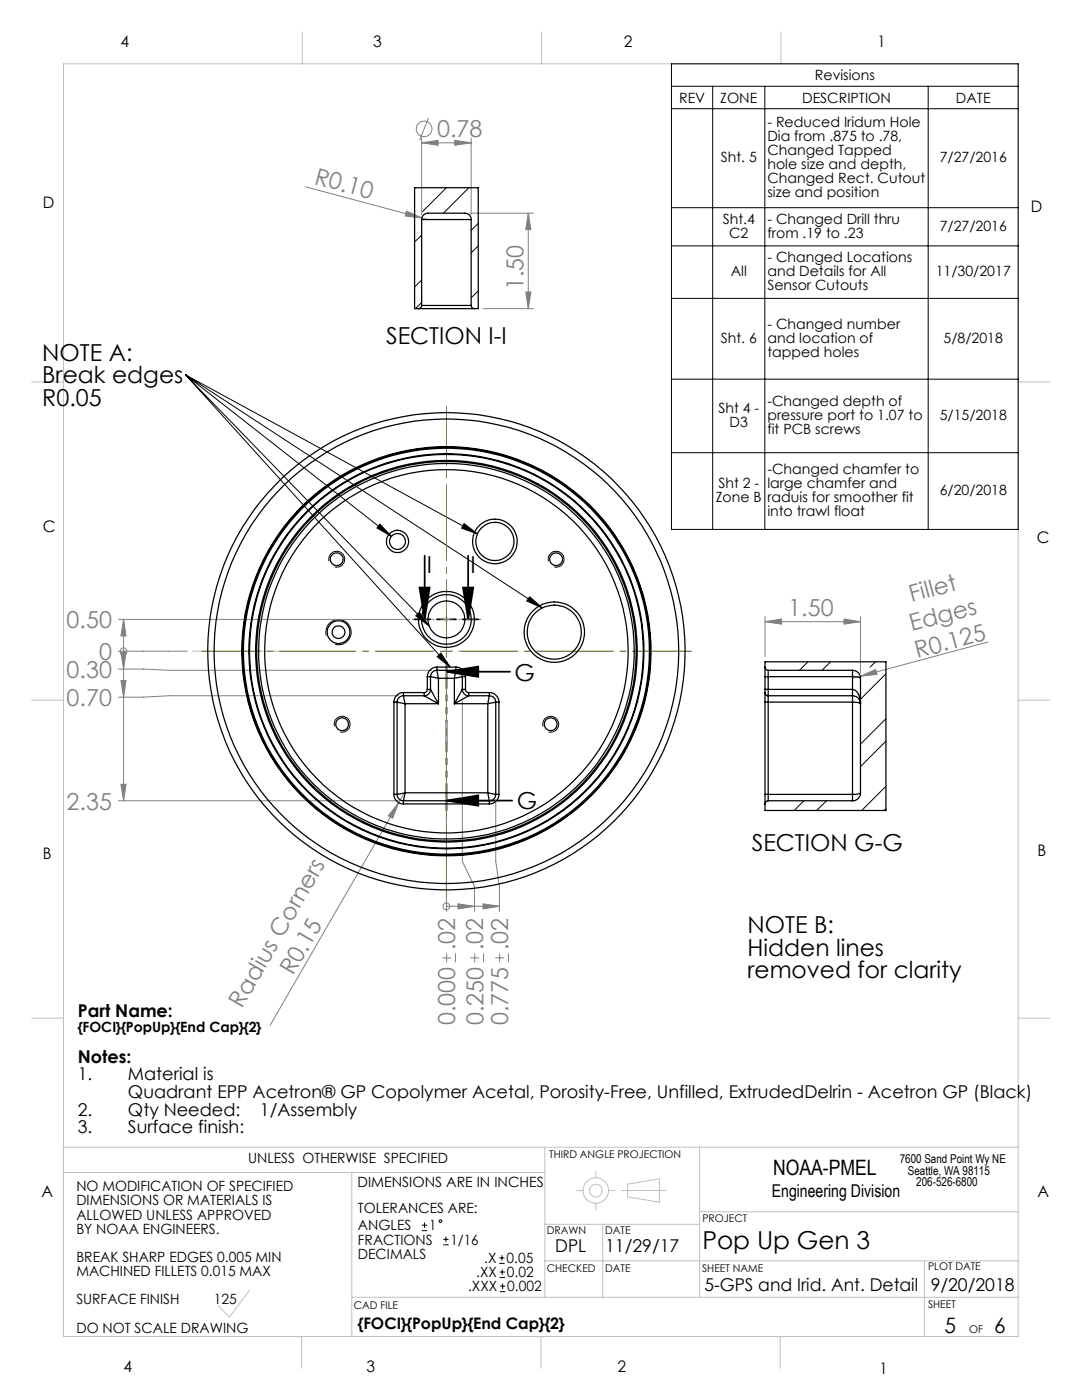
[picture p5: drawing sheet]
<svg xmlns="http://www.w3.org/2000/svg" width="216mm" height="279mm" viewBox="0 0 216 279" stroke-linecap="round" stroke-linejoin="round" font-family="sans-serif">
<g fill="none" stroke="#c0c0c0" stroke-width=".2">
<path d="M12.7 12.7h190.5v254h-190.5zM60.3 6.3v6.4M108.1 6.3v6.4M155.8 6.3v6.4M6.3 76.2h6.4M203.2 76.2h6.3M6.3 139.7h6.4M38.3 130h18.7M88.6 123.6h1M88.7 123.3l.7 .7M89.1 123.1v1M89.1 132.1v27.5"/>
<path d="M89.4 123.3l-.7 .7M203.2 139.7h6.3M6.3 203.2h6.4M203.2 203.2h6.3M12.7 229h190.5M12.7 234h96M70.2 234v32.7M108.7 229v29.9M115.1 237.6h1.2M118.9 233.8v1.3M121.4 237.6h1.3M124 237.6h8.9"/>
<path d="M125.2 236.3l6.4-1v4.6l-6.4-1zM139.6 229v29.9M49.8 257.5l-4 5.4-2.2-2.3M70.2 258.9h133M108.7 251.6h94.5M108.7 244.3h30.9M118.9 240.1v1.3M120.3 244.3v14.6M139.6 241.8h63.6M184.5 251.6v15.1M60.2 266.7v6.4M108 266.7v6.4"/>
<path d="M155.7 266.7v6.4"/>
<circle cx="118.9" cy="237.6" r="2.53"/>
<circle cx="118.9" cy="237.6" r="1.27"/>
</g>
<g fill="none" stroke="#808080" stroke-width=".2">
<path d="M61 37.3l23.2 6.2M84.1 28.5l3.3-.5v1zM84.1 27.5v15.3M84.1 28.5h9.9M85.5 23.5l-1.8 4.4M90.7 28l3.3 .5-3.3 .5zM94 27.5v15.3M81.1 42.1l3.1 1.4-3.3-.4zM84.2 43.5l1.2 .3M93.8 42.5h12.6M104.9 58.3h1l-.5 3.3zM105.4 42.5l.5 3.3h-1z"/>
<path d="M105.4 42.5v19.1M96.4 61.6h10M23.6 130h13.8M23.6 133.5h5l5 .3h52.6M23.6 123.6h58.1M24.1 130.2h1.1l-.5 3.3zM24.1 135.8h1.1l-.5 3.3zM24.7 123.6v36.2M24.7 130h.1M24.7 123.6l.5 3.3h-1.1zM79.5 138.9h-45.9l-5 .2h-5M92.3 139.9v32l2.4 5v5"/>
<path d="M152.6 124.1l3.4-.6v1.1zM152.6 123v8.1M152.6 124.1h19.1M168.4 123.5l3.3 .6-3.3 .5zM171.7 135l3-1.4 .3 1zM171.7 135l-1.6 .4M171.7 123v11.4M197.1 128.1l-25.4 6.9M23.6 159.8h55.9M24.1 156.5h1.1l-.5 3.3zM80.5 158.5l-.9 1.7M98.9 159.6v12.3l.8 5v5"/>
<path d="M79.6 160.2l-1.2 3.1-.9-.5zM79.6 160.2l-25.7 44.4M89.1 160.6v21.3M88.2 191.2h1.8M89.1 180.9h.1M89.1 180.9h10.6M89.1 190.3v1.8M90.9 190.3v1.8M91.4 180.4l3.3 .5-3.3 .5zM93.8 191.2h1.8M94.7 190.3v1.8M96.4 180.4l3.3 .5-3.3 .5z"/>
<path d="M96.5 190.3v1.8M98.8 191.2h1.8M99.7 190.3v1.8M101.5 190.3v1.8"/>
<circle cx="84.6" cy="25.7" r="1.56"/>
<circle cx="24.7" cy="130" r=".68"/>
<circle cx="89.1" cy="180.9" r=".68"/>
</g>
<path d="M83.7 117.3h2l-1 6.3zM84.7 110.9v12.7M92.4 117.3h2l-1 6.3zM93.4 110.9v12.7M89.1 134.1h12.7M89.1 134.1l6.3-1.1v2.1zM89.1 159.8h13.1M89.1 159.8l6.3-1v2z" fill="none" stroke="#000" stroke-width=".35"/>
<g fill="none" stroke="#000" stroke-width=".2">
<path d="M134 12.7h69.2v93h-69.2zM134 17.2h69.2M142.2 17.2v88.5M152.6 17.2v88.5M185.2 17.2v88.5M134 21.7h69.2M134 41.5h69.2M134 49.1h69.2M134 59.5h69.2M37 74.8h.1M37 74.8l41.1 32.2M37 74.8l48.6 50.1"/>
<path d="M37 74.8l71.2 46.5M37 74.8l52.8 58.3M37 74.8l58.2 31.7M134 75.7h69.2M134 90.3h69.2M65.7 112a1.58 1.58 0 0 1 1.3-2 1.58 1.58 0 0 1 1.8 1.7 1.58 1.58 0 0 1-2 1.4M75.8 104.6l2.3 2.4-2.9-1.6zM92.6 104.5l2.6 2-3.1-1.1zM105.7 119.1l2.5 2.2-3.1-1.4zM109.4 112a1.58 1.58 0 0 1 1.4-2 1.58 1.58 0 0 1 1.7 1.7 1.58 1.58 0 0 1-1.9 1.4M65.1 126.8a2.51 2.51 0 0 1 2.2-3.1 2.51 2.51 0 0 1 2.7 2.7 2.51 2.51 0 0 1-3.1 2.2M83 122.9l.7-.7 1.9 2.7z"/>
<path d="M87.2 131.1l.8-.7 1.8 2.7zM66.7 145a1.59 1.59 0 0 1 1.4-2 1.59 1.59 0 0 1 1.8 1.7 1.59 1.59 0 0 1-2 1.4M108.3 145a1.6 1.6 0 0 1 1.4-2.1 1.6 1.6 0 0 1 1.8 1.8 1.6 1.6 0 0 1-2 1.4"/>
</g>
<path d="M82.7 123.6h12.7" fill="none" stroke="#000" stroke-width=".35" stroke-dasharray="6.3 1.3 1.3 1.3 1.3 1.3" stroke-dashoffset="3.2"/>
<path d="M89.1 132v29.7" fill="none" stroke="#000" stroke-width=".35" stroke-dasharray="6.3 1.3 1.3 1.3 1.3 1.3" stroke-dashoffset="1"/>
<path d="M86.6 130h-46.4M89.1 127.5v-46.4M89.1 132.5v46.3M91.6 130h46.4" fill="none" stroke="#808000" stroke-width=".2" stroke-dasharray="15.2 1.3 1.3 1.3" stroke-dashoffset="3.5"/>
<path d="M86.6 123.6h-4.3M89.1 121.1v-4.3M89.1 126.1v4.3M91.6 123.6h4.3" fill="none" stroke="#808000" stroke-width=".2" stroke-dasharray="15.2 1.3 1.3 1.3" stroke-dashoffset="15"/>
<path d="M87.8 130h2.5M87.8 123.6h2.5M89.1 122.4v2.5M89.1 128.7v2.5" fill="none" stroke="#808000" stroke-width=".2"/>
<g fill="#000">
<path d="M83.7 117.3h2l-1 6.3zM92.4 117.3h2l-1 6.3z"/>
<path d="M89.1 134.1l6.3-1.1v2.1zM89.1 159.8l6.3-1v2z"/>
</g>
<g fill="#808080">
<path d="M81.1 42.1l3.1 1.4-3.3-.4z"/>
<path d="M171.7 135l3-1.4 .3 1z"/>
<path d="M79.6 160.2l-1.2 3.1-.9-.5z"/>
<path d="M24.1 130.2h1.1l-.5 3.3zM24.1 135.8h1.1l-.5 3.3zM24.1 156.5h1.1l-.5 3.3zM24.7 123.6l.5 3.3h-1.1z"/>
<path d="M96.4 180.4l3.3 .5-3.3 .5zM91.4 180.4l3.3 .5-3.3 .5z"/>
<path d="M84.1 28.5l3.3-.5v1zM90.7 28l3.3 .5-3.3 .5z"/>
<path d="M152.6 124.1l3.4-.6v1.1zM168.4 123.5l3.3 .6-3.3 .5z"/>
<path d="M104.9 58.3h1l-.5 3.3zM105.4 42.5l.5 3.3h-1z"/>
</g>
<path d="M75.8 104.6l2.3 2.4-2.9-1.6zM83 122.9l.7-.7 1.9 2.7zM105.7 119.1l2.5 2.2-3.1-1.4zM87.2 131.1l.8-.7 1.8 2.7zM92.6 104.5l2.6 2-3.1-1.1z" fill="#000"/>
<g fill="none" stroke="#000" stroke-width=".25">
<path d="M84.1 43.8a1.21 1.21 0 0 1 1.3-1.3h7.3a1.21 1.21 0 0 1 1.3 1.3M84.1 43.8h9.9M84.1 43.8v17.2M94 43.8v17.2M83.5 61.6h11.2M83.5 61.6h-.8v-24.1h12.7v24.1h-.7M84.1 61a.66 .66 0 0 1-.6 .6M84.1 61h9.9M94 61a.66 .66 0 0 0 .7 .6M80.5 138.2a1.93 1.93 0 0 0-1.9 1.9M80.5 138.2v.7M80.5 138.9a1.33 1.33 0 0 0-1.3 1.2"/>
<path d="M80.5 138.9l.3 1.5M80.5 138.2h4.1M80.5 138.9h4.1M84.6 138.2v.7M84.6 138.9l2.9 1.5M85.3 137.6a.6 .6 0 0 1-.7 .6M85.3 135h.6M85.3 137.6h.6M85.3 135v2.6M85.9 137.6a1.26 1.26 0 0 1-1.3 1.3M85.9 137.6l1.6 2.8M85.9 135l1.6 .4"/>
<path d="M85.9 135v2.6M87.2 133.1a1.93 1.93 0 0 0-1.9 1.9M87.2 133.1v.7M87.2 133.8a1.33 1.33 0 0 0-1.3 1.2M87.2 133.8l.3 1.6M87.2 133.1h3.8M87.2 133.8h3.8M87.5 135.4v5M87.5 135.4h3.2M90.7 135.4v5M91 133.1a1.93 1.93 0 0 1 1.9 1.9M91 133.1v.7"/>
<path d="M91 133.8a1.33 1.33 0 0 1 1.3 1.2M91 133.8l-.3 1.6M92.3 135h.6M92.3 137.6h.6M92.3 137.6a1.26 1.26 0 0 0 1.2 1.3M92.3 135l-1.6 .4M92.3 137.6l-1.6 2.8M92.3 135v2.6M92.9 137.6a.6 .6 0 0 0 .6 .6M92.9 135v2.6M93.5 138.2v.7M93.5 138.9l-2.8 1.5"/>
<path d="M93.5 138.2h4.1M93.5 138.9h4.1M97.6 138.2a1.93 1.93 0 0 1 2 1.9M97.6 138.9a1.33 1.33 0 0 1 1.3 1.2M97.6 138.2v.7M97.6 138.9l-.3 1.5M152.6 133.1a.66 .66 0 0 0 .7 .7M152.6 135h.7M152.6 133.1v1.9M152.6 138.2a.66 .66 0 0 0 .7 .7M152.6 137.6h.7M152.6 137.6v.6"/>
<path d="M152.6 138.2v1.9M152.6 133.1v-1h24.2v29.6h-24.2v-1.3M152.6 135v2.6M153.3 133.8v1.2M153.3 137.6v1.3M153.3 138.9v1.2M153.3 133.8h16.8M153.3 138.9h16.8M153.3 135h16.8M153.3 137.6h16.8M153.3 135v2.6M170.1 133.8a1.62 1.62 0 0 1 1.6 1.6"/>
<path d="M170.1 137.6a2.39 2.39 0 0 1 1.6 2.5v.3M170.1 135l1.2 .1 .4 .3M170.1 137.6v1.3M170.1 138.9a1.62 1.62 0 0 1 1.6 1.5M170.1 133.8v1.2M170.1 138.9v1.2M170.1 135v2.6M171.7 135.4v22.8M78.6 158.5a1.93 1.93 0 0 0 1.9 1.9M78.6 158.5h.6M78.6 140.1h.6M78.6 140.1v18.4"/>
<path d="M79.2 158.5a1.26 1.26 0 0 0 1.3 1.3M79.2 140.1l1.6 .3M79.2 140.1v18.4M80.5 159.8v.6M80.5 159.8h17.1M80.8 158.2l-1.6 .3M80.8 158.2l-.3 1.6M80.8 158.2h16.5M80.8 140.4v17.8M80.8 140.4h6.7M90.7 140.4h6.6M97.3 158.2l.3 1.6"/>
<path d="M97.3 158.2l1.6 .3M97.3 140.4v17.8M97.6 159.8v.6M98.9 140.1h.7M98.9 158.5h.7M98.9 158.5a1.26 1.26 0 0 1-1.3 1.3M98.9 140.1l-1.6 .3M98.9 140.1v18.4M99.6 158.5a1.93 1.93 0 0 1-2 1.9M99.6 140.1v18.4M152.6 158.5h.7M152.6 158.5v1.9"/>
<path d="M152.6 140.1h.7M152.6 140.1v18.4M153.3 159.8a.75 .75 0 0 0-.7 .6M153.3 158.5v1.3M153.3 159.8h16.8M153.3 140.1v18.4M153.3 158.5h16.8M153.3 140.1h16.8M170.1 140.1l1.2 .1 .4 .2M170.1 158.5v1.3M170.1 140.1v18.4M171.7 158.2a1.55 1.55 0 0 1-1.6 1.6"/>
<path d="M171.7 158.2l-.4 .2-1.2 .1M80.5 160.4h17.1"/>
<circle cx="67.2" cy="111.6" r="1.28"/>
<circle cx="79.3" cy="108.1" r="2.23"/>
<circle cx="79.3" cy="108.1" r="1.59"/>
<circle cx="98.8" cy="108.1" r="4.4"/>
<circle cx="98.8" cy="108.1" r="3.8"/>
<circle cx="111" cy="111.6" r="1.28"/>
<circle cx="67.5" cy="126.1" r="1.28"/>
<circle cx="67.6" cy="126.2" r="2.28"/>
<circle cx="89.1" cy="130" r="37.5"/>
<circle cx="89.1" cy="130" r="40.8"/>
<circle cx="89.1" cy="130" r="46.4"/>
<circle cx="89.1" cy="130" r="38.1"/>
<circle cx="89.1" cy="130" r="37.9"/>
<circle cx="89.1" cy="130" r="36.2"/>
<circle cx="89.1" cy="130" r="47.6"/>
<circle cx="89.1" cy="130" r="39.4"/>
<circle cx="89.1" cy="123.6" r="5.6"/>
<circle cx="89.1" cy="123.6" r="3.7"/>
<circle cx="89.1" cy="123.6" r="5"/>
<circle cx="89.1" cy="130" r="39.3"/>
<circle cx="89.1" cy="130" r="40.7"/>
<circle cx="89.1" cy="130" r="40.5"/>
<circle cx="110.6" cy="126.2" r="5.4"/>
<circle cx="110.6" cy="126.2" r="6"/>
<circle cx="68.3" cy="144.5" r="1.27"/>
<circle cx="109.9" cy="144.5" r="1.28"/>
</g>
<g fill="none" stroke="#000" stroke-width=".2">
<path d="M89.1 37.5l-4.8 4.7M93.6 37.5l-5.1 5M84.1 55.9l-1.4 1.4M84.1 46.9l-1.4 1.4M95.4 44.6l-1.4 1.4M95.4 58.1l-1.4 1.3M95.4 49.1l-1.4 1.4M84.1 60.4l-1.2 1.2M161.2 132.1l-1.7 1.7M165.7 132.1l-1.7 1.7M174.7 132.1l-1.1 1M176.8 134.5l-5.1 5.1"/>
<path d="M160.4 159.8l-1.9 1.9M164.9 159.8l-2 1.9M176.8 143.4l-5.1 5.1M176.8 156.9l-4.9 4.8M176.8 147.9l-5.1 5.1M176.8 161.4l-.4 .3M84.2 245.6h1M84.2 244.5h1M84.7 244v1M88.4 248.4h1.1M88.4 247.3h1.1M89 246.8v1.1"/>
<path d="M99.6 252.1h1.1M99.6 251h1.1M99.7 255h1.1M99.7 253.9h1.1M99.8 257.8h1M99.8 256.7h1M100.2 250.5v1.1M100.2 253.3v1.1M100.3 256.2v1"/>
<circle cx="87.9" cy="243.7" r=".28"/>
</g>
<text font-size="4.9" x="140.2" y="249.3">Pop Up Gen 3</text>
<g font-size="4.7" fill="#808080">
<text x="87.2" y="27.4">0.78</text>
<text x="62.5" y="36.6" transform="rotate(15 62.5 36.6)">R0.10</text>
<text x="104.4" y="57.9" transform="rotate(-90 104.4 57.9)">1.50</text>
<text x="13.3" y="125.4">0.50</text>
<text x="157.3" y="123">1.50</text>
<text x="181.9" y="120.2" transform="rotate(-15 181.9 120.2)">Fillet</text>
<text x="182" y="125.9" transform="rotate(-15 182 125.9)">Edges</text>
<text x="19.8" y="131.7">0</text>
<text x="183" y="131.4" transform="rotate(-15 183 131.4)">R0.125</text>
<text x="13.3" y="135.3">0.30</text>
<text x="13.3" y="140.9">0.70</text>
<text x="13.3" y="161.6">2.35</text>
<text x="90.8" y="189.6" transform="rotate(-90 90.8 189.6)">.02</text>
<text x="96.4" y="189.6" transform="rotate(-90 96.4 189.6)">.02</text>
<text x="101.4" y="189.6" transform="rotate(-90 101.4 189.6)">.02</text>
<text x="58.5" y="194.8" transform="rotate(-60 58.5 194.8)">R0.15</text>
<text x="48.3" y="201.3" transform="rotate(-60 48.3 201.3)">Radius Corners</text>
<text x="90.8" y="204.6" transform="rotate(-90 90.8 204.6)">0.000</text>
<text x="96.4" y="204.6" transform="rotate(-90 96.4 204.6)">0.250</text>
<text x="101.4" y="204.6" transform="rotate(-90 101.4 204.6)">0.775</text>
</g>
<g font-size="4.7">
<text x="77" y="68.7">SECTION I-I</text>
<text x="8.4" y="72">NOTE A:</text>
<text x="8.4" y="76.5">Break edges</text>
<text x="8.4" y="81.1">R0.05</text>
<text x="85.2" y="114.4">I</text>
<text x="93.9" y="114.4">I</text>
<text x="102.7" y="136">G</text>
<text x="103.2" y="161.5">G</text>
<text x="150" y="169.8">SECTION G-G</text>
<text x="149.1" y="186.2">NOTE B:</text>
<text x="149.1" y="190.7">Hidden lines</text>
<text x="149.1" y="195.2">removed for clarity</text>
</g>
<g font-size="4.2">
<text x="154.3" y="234.4">NOAA-PMEL</text>
<text x="188.4" y="266">5</text>
<text x="198.4" y="266">6</text>
</g>
<g font-size="3.5">
<text x="15.5" y="202.9">Part Name:</text>
<text x="15.5" y="212.1">Notes:</text>
<text x="15.5" y="215.6">1.</text>
<text x="25.5" y="215.6">Material is</text>
<text x="25.5" y="219.1">Quadrant EPP Acetron® GP Copolymer Acetal, Porosity-Free, Unfilled, ExtrudedDelrin - Acetron GP (Black)</text>
<text x="15.5" y="222.7">2.</text>
<text x="15.5" y="226.2">3.</text>
<text x="25.5" y="222.7">Qty Needed:</text>
<text x="25.5" y="226.2">Surface finish:</text>
<text x="51.9" y="222.7">1/Assembly</text>
<text x="154" y="239">Engineering Division</text>
<text x="110.8" y="249.9">DPL</text>
<text x="120.8" y="249.9">11/29/17</text>
<text x="140.6" y="257.7">5-GPS and Irid. Ant. Detail</text>
<text x="185.7" y="257.7">9/20/2018</text>
</g>
<g font-size="3.2">
<text x="24.1" y="9.4">4</text>
<text x="74.5" y="9.4">3</text>
<text x="124.5" y="9.4">2</text>
<text x="175.1" y="9.4">1</text>
<text x="8.5" y="41.5">D</text>
<text x="205.7" y="42.3">D</text>
<text x="8.5" y="106.3">C</text>
<text x="206.9" y="108.3">C</text>
<text x="8.5" y="171.5">B</text>
<text x="207" y="170.9">B</text>
<text x="8.3" y="239">A</text>
<text x="207" y="239">A</text>
<text x="71.4" y="265.2">{FOCI}{PopUp}{End Cap}{2}</text>
<text x="24.6" y="273.8">4</text>
<text x="73.1" y="273.9">3</text>
<text x="123.2" y="273.8">2</text>
<text x="175.5" y="274.1">1</text>
</g>
<g font-size="2.8">
<text x="162.6" y="16">Revisions</text>
<text x="135.5" y="20.5">REV</text>
<text x="143.7" y="20.5">ZONE</text>
<text x="160.1" y="20.5">DESCRIPTION</text>
<text x="190.8" y="20.5">DATE</text>
<text x="153.1" y="25.3">- Reduced Iridum Hole</text>
<text x="153.1" y="28.1">Dia from .875 to .78,</text>
<text x="143.8" y="32.3">Sht. 5</text>
<text x="153.1" y="30.9">Changed Tapped</text>
<text x="153.1" y="33.8">hole size and depth,</text>
<text x="187.5" y="32.3">7/27/2016</text>
<text x="153.1" y="36.6">Changed Rect. Cutout</text>
<text x="153.1" y="39.4">size and position</text>
<text x="144.2" y="44.6">Sht.4</text>
<text x="145.5" y="47.5">C2</text>
<text x="153.1" y="44.6">- Changed Drill thru</text>
<text x="153.1" y="47.5">from .19 to .23</text>
<text x="187.5" y="46">7/27/2016</text>
<text x="153.1" y="52.3">- Changed Locations</text>
<text x="145.8" y="55.1">All</text>
<text x="153.1" y="55.1">and Details for All</text>
<text x="153.1" y="57.9">Sensor Cutouts</text>
<text x="186.7" y="55.1">11/30/2017</text>
<text x="153.1" y="65.6">- Changed number</text>
<text x="143.8" y="68.4">Sht. 6</text>
<text x="153.1" y="68.4">and location of</text>
<text x="153.1" y="71.2">tapped holes</text>
<text x="188.3" y="68.4">5/8/2018</text>
<text x="143.3" y="82.4">Sht 4 -</text>
<text x="153.1" y="81">-Changed depth of</text>
<text x="153.1" y="83.8">pressure port to 1.07 to</text>
<text x="187.5" y="83.8">5/15/2018</text>
<text x="145.6" y="85.2">D3</text>
<text x="153.1" y="86.6">fit PCB screws</text>
<text x="153.1" y="94.5">-Changed chamfer to</text>
<text x="142.8" y="100.2">Zone B</text>
<text x="143.3" y="97.4">Sht 2 -</text>
<text x="153.1" y="97.4">large chamfer and</text>
<text x="153.1" y="100.2">raduis for smoother fit</text>
<text x="187.5" y="98.8">6/20/2018</text>
<text x="153.1" y="103">into trawl float</text>
<text x="15.5" y="205.9">{FOCI}{PopUp}{End Cap}{2}</text>
<text x="49.5" y="232.2">UNLESS OTHERWISE SPECIFIED</text>
<text x="15.2" y="237.7">NO MODIFICATION OF SPECIFIED</text>
<text x="71.3" y="236.9">DIMENSIONS ARE IN INCHES</text>
<text x="15.2" y="240.6">DIMENSIONS OR MATERIALS IS</text>
<text x="15.2" y="243.4">ALLOWED UNLESS APPROVED</text>
<text x="71.4" y="242">TOLERANCES ARE:</text>
<text x="71.4" y="245.6">ANGLES</text>
<text x="85.6" y="245.6">1</text>
<text x="15.2" y="246.2">BY NOAA ENGINEERS.</text>
<text x="15.2" y="251.9">BREAK SHARP EDGES 0.005 MIN</text>
<text x="71.4" y="251.2">DECIMALS</text>
<text x="71.4" y="248.4">FRACTIONS</text>
<text x="89.9" y="248.4">1/16</text>
<text x="15.2" y="254.7">MACHINED FILLETS 0.015 MAX</text>
<text x="93.4" y="257.7">.XXX</text>
<text x="95" y="254.9">.XX</text>
<text x="96.6" y="252.1">.X</text>
<text x="101.1" y="252.1">0.05</text>
<text x="101.2" y="254.9">0.02</text>
<text x="101.2" y="257.7">0.002</text>
<text x="15.2" y="260.3">SURFACE FINISH</text>
<text x="42.7" y="260.3">125</text>
<text x="15.2" y="266">DO NOT SCALE DRAWING</text>
</g>
<g font-size="2.4">
<text x="179.5" y="232.2">7600 Sand Point Wy NE</text>
<text x="181.2" y="234.4">Seattle, WA 98115</text>
<text x="182.8" y="236.7">206-526-6800</text>
</g>
<g font-size="2.1">
<text x="109.6" y="231.2">THIRD ANGLE PROJECTION</text>
<text x="140.2" y="243.8">PROJECT</text>
<text x="109.1" y="246.3">DRAWN</text>
<text x="120.8" y="246.3">DATE</text>
<text x="109.1" y="253.9">CHECKED</text>
<text x="120.8" y="253.9">DATE</text>
<text x="140.1" y="253.9">SHEET NAME</text>
<text x="185.2" y="253.5">PLOT DATE</text>
<text x="70.6" y="261.3">CAD FILE</text>
<text x="185.2" y="261.1">SHEET</text>
<text x="193.4" y="266">OF</text>
</g>
</svg>
